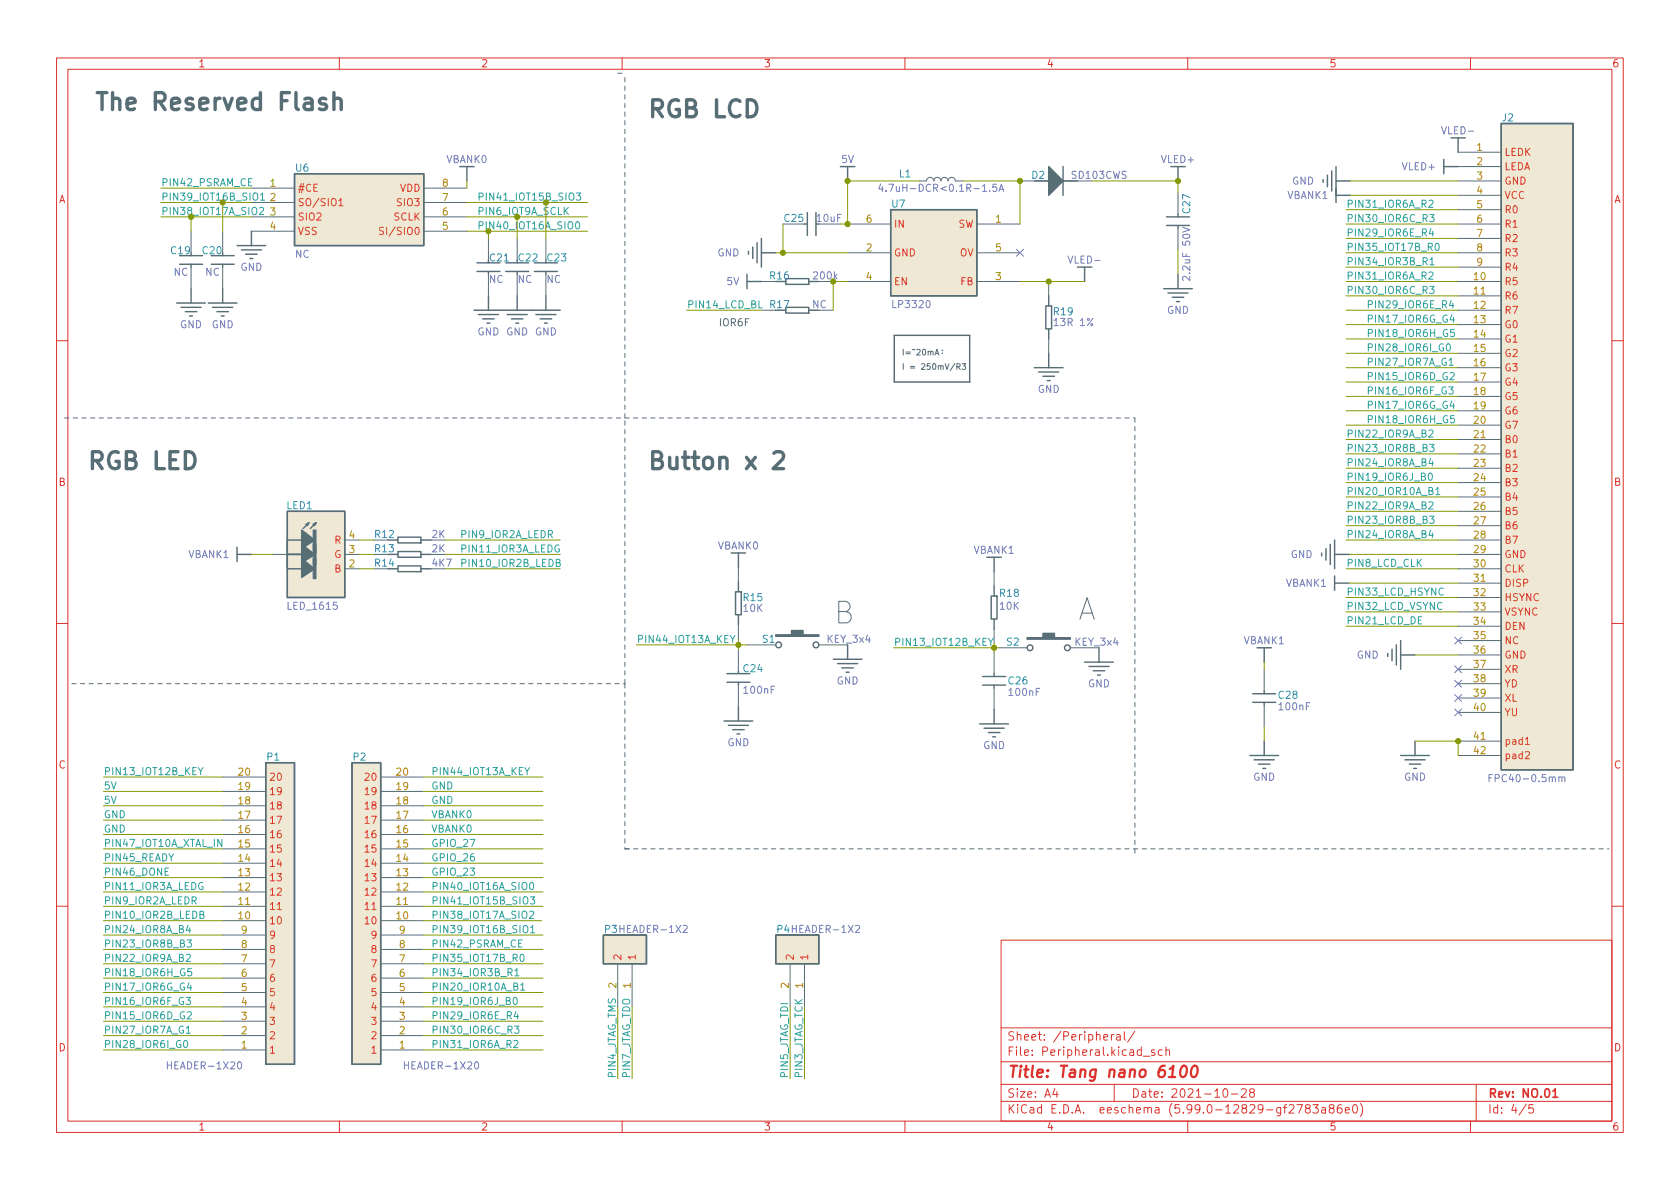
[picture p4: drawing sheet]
<svg xmlns="http://www.w3.org/2000/svg" width="297mm" height="210mm" viewBox="0 0 297 210" stroke-linecap="round" stroke-linejoin="round" font-family="sans-serif">
<g fill="none" stroke="#dc322f" stroke-width=".18">
<path d="M10 10.2h277v190.1h-277zM12 12.2h273v186.1h-273zM60 10.2v2M110 10.2v2M160 10.2v2M210 10.2v2M260 10.2v2M10 60.2h2M285 60.2h2M10 110.2h2M285 110.2h2M10 160.2h2"/>
<path d="M177 166.3h108v32h-108zM285 160.2h2M60 198.3v2M110 198.3v2M160 198.3v2M177 194.8h108M177 191.8h108M177 187.8h108M177 181.8h108M186.5 192.5l-.4 1h1M186.9 193v1M196.5 182.9v1"/>
<path d="M196.9 182.9l-.3 .1-.1 .2M197 191.8v3M197.4 183h.6l.1 .9M198.1 183.3l-.5 .1a.29 .29 0 0 0-.2 .2 .29 .29 0 0 0 .2 .3h.5M198.8 182.4v1.3l.2 .2M200.6 182.4l-1.2 1.9M202.1 186.8h1.2M204.1 185.7l-.3-.1-.2 .2v.3l.5 .1v.4h-.5M205.5 185.7l-.4-.1-.3 .3v.4l.1 .3h.6M206.1 185.8l.3-.2 .3 .1 .1 .9M206.1 185.1v1.5M210 198.3v2"/>
<path d="M216.4 192.6l.2-.1a.81 .81 0 0 1 .6 .7 .81 .81 0 0 1-.3 .8h-.2a.81 .81 0 0 1-.6-.6 .81 .81 0 0 1 .3-.8zM217.7 193.5h1.2M219.5 192.7l.6-.2 .2 .2 .1 .3-1 1h1M221.2 193.2l-.3-.3 .1-.2 .2-.2 .4 .1 .2 .2-.1 .2-.6 .2-.2 .3 .1 .4 .2 .1h.4l.2-.3-.1-.4-.2-.1M229.3 195.3h1l-.7 1.5M231.1 196l-.3-.3 .1-.2 .2-.2 .4 .1 .1 .2v.2l-.7 .2-.1 .3v.2l.3 .3h.3l.2-.3v-.4l-.2-.1M232.1 195.3h1l-.5 .6 .4 .1v.7l-.2 .1h-.4l-.3-.1M233.7 195.9h.6l.1 .9M234.4 196.2l-.5 .1a.29 .29 0 0 0-.3 .2 .29 .29 0 0 0 .3 .3h.5M235.3 196l-.3-.3 .1-.2 .2-.2 .4 .1 .2 .2-.1 .2-.7 .2-.1 .3v.2l.3 .3h.3l.3-.3v-.2l-.3-.3M237.1 195.3a.59 .59 0 0 0-.7 .7v.5l.2 .3h.4l.2-.1 .1-.5-.2-.2-.4-.1-.3 .3M237.9 196.3l.7-.1-.1-.3-.4-.1-.2 .2v.8h.6"/>
<path d="M239.4 195.4l.1-.1a.81 .81 0 0 1 .6 .7 .81 .81 0 0 1-.3 .8h-.2a.81 .81 0 0 1-.5-.6 .81 .81 0 0 1 .3-.8zM240.5 195.1a1.72 1.72 0 0 1 0 2.3M260 198.3v2M261 191.8v6.5M269.9 195.3l-1.3 1.9M271.1 195.3h-.7l-.1 .7 .2-.1 .5 .1 .2 .2-.1 .5-.2 .1-.6-.1"/>
</g>
<path d="M274.6 193l.4-.5v1.5M274.6 194h.8" fill="none" stroke="#dc322f" stroke-width=".3"/>
<path d="M206.7 190.5h1.1M209 188.7a.46 .46 0 0 1 .5-.2 .46 .46 0 0 1 .3 .3 1.15 1.15 0 0 1-.8 1.7l-.1-.1a1.54 1.54 0 0 1 .1-1.7zM210.9 188.7a.46 .46 0 0 1 .5-.2 .46 .46 0 0 1 .3 .3 1.15 1.15 0 0 1-.8 1.7l-.1-.1a1.54 1.54 0 0 1 .1-1.7z" fill="none" stroke="#dc322f" stroke-width=".4"/>
<g fill="none" stroke="#586e75" stroke-width=".25">
<path d="M52.1 30.7h22.8v12.7h-22.8zM82.5 29.5v2.5M142.2 39.6h.5M142.7 37.6v4.1M144.3 37.6v4.1M149.9 29.5v2.5M157.5 37.1h15.2v15.2h-15.2zM182.9 32h2.5M188 32h2.5M188 29.5v5M206.2 38.3h4.1M206.2 39.9h4.1"/>
<path d="M207 29.5h2.5M208.3 29.5v2.5M208.3 37.8v.5M208.3 39.9v.5M233.9 31.7v.6M234.7 31v2M235.5 30.2v3.6M236.2 29.5v6.3M236.2 34.5h2.6M236.2 32h2.6M255.3 29.5h2.5M255.3 28.2v2.5"/>
<path d="M256.5 24.4h2.6M257.8 24.4v2.5M265.4 21.8h12.7v114.3h-12.7zM31.2 53.6h5.1M31.7 45.2h4.1M31.7 46.7h4.1M32 54.4h3.6M32.8 55.1h2M33.5 55.9h.5M33.8 46.7v.5M33.8 51v2.6M36.8 53.6h5.1"/>
<path d="M37.3 45.2h4.1M37.3 46.7h4.1M37.6 54.4h3.5M38.4 55.1h2M39.1 55.9h.5M39.4 46.7v.5M39.4 51v2.6M41.9 43.4h5.1M42.7 44.2h3.5M43.4 45h2.1M44.2 45.7h.5M44.4 40.9v2.5"/>
<path d="M83.8 54.9h15.3M84.3 46.5h4.1M84.3 48h4.1M84.6 55.6h3.5M85.3 56.4h2.1M86.1 57.1h.5M86.4 48v.5M86.4 52.3v2.6M89.4 46.5h4.1M89.4 48h4.1M89.7 55.6h3.5M90.4 56.4h2.1"/>
<path d="M91.2 57.1h.5M91.4 48v.5M91.4 52.3v2.6M94.5 46.5h4.1M94.5 48h4.1M94.7 55.6h3.6M95.5 56.4h2M96.3 57.1h.5M96.5 48v.5M96.5 52.3v2.6M132.1 49.8h2.5M132.1 48.5v2.5"/>
<path d="M132.3 44.4v.6M133.1 43.7v2M133.9 42.9v3.6M134.6 42.2v5M134.6 44.7h2.6M138.9 49.3h4.1v1h-4.1zM138.9 54.4h4.1v1h-4.1zM143 49.8h1.8M143 54.9h1.8M158.1 59.3h13.3v8.3h-13.3zM184.9 54.1h1v4.1h-1zM185.4 52.3v1.8"/>
<path d="M185.4 58.2v1.7M190.5 47.2h2.5M191.8 47.2v2.6M205.7 51h5.1M206.5 51.8h3.6M207.3 52.6h2M208 53.3h.5M208.3 48.5v2.5M182.9 65h5.1M183.6 65.8h3.6M184.4 66.5h2M185.2 67.3h.5"/>
<path d="M185.4 62.5v2.5M41.9 98h2.5M41.9 96.8v2.5M50.8 90.4h10.2v15.3h-10.2zM53.3 95.5h-2.5v2.5h2.5h-2.5v2.6h2.5M54.1 97.8l.5-.3-.2 .5zM54.1 92.7l.5-.2-.2 .5zM54.6 97.5l-1 1M54.6 92.5l-1 1M55.4 97.8l.5-.3-.3 .5zM55.4 92.7l.5-.2-.3 .5zM55.9 97.5l-1 1"/>
<path d="M55.9 92.5l-1 1M68.6 95.5h1.8M68.6 98h1.8M70.4 95h4v1h-4zM70.4 97.5h4v1h-4zM74.4 95.5h1.8M74.4 98h1.8M130.6 97.8v2.5M174.5 98.5h2.5M175.8 98.5v2.6M233.7 97.8v.5M234.4 97v2.1"/>
<path d="M235.2 96.3v3.5M236 98h2.5M236 95.5v5.1M68.6 100.6h1.8M70.4 100.1h4v1h-4zM74.4 100.6h1.8M128.5 119.1h4.1M130 104.6h1.1v4.1h-1.1zM130.6 102.9v1.7M130.6 108.7v1.8M130.6 118.6v.5M147.3 116.6h5.1"/>
<path d="M148.1 117.3h3.5M148.8 118.1h2.1M149.6 118.9h.5M149.9 114v2.6M173.7 119.6h4.1M175.3 105.4h1v4.1h-1zM175.8 103.6v1.8M175.8 109.5v1.7M175.8 119.1v.5M191.8 117.1h5M192.5 117.9h3.6M193.3 118.6h2"/>
<path d="M194.1 119.4h.5M194.3 114.5v2.6M222.2 114.5h2.6M223.5 114.5v2.6M236 101.8v2.6M236 103.1h2.5M245.4 115.6v.5M246.1 114.8v2M246.9 114v3.6M247.6 113.3v5.1M247.6 115.8h2.6M47 134.9h5.1v53.3h-5.1z"/>
<path d="M62.2 134.9h5.1v53.3h-5.1zM128 127.5h5.1M128.5 120.6h4.1M128.8 128.3h3.5M129.5 129h2.1M130.3 129.8h.5M130.6 120.6v.6M130.6 125v2.5M173.2 128h5.1M173.7 121.2h4.1M174 128.8h3.5M174.8 129.5h2"/>
<path d="M175.5 130.3h.5M175.8 121.2v.5M175.8 125.5v2.5M221 133.6h5.1M221.5 122.7h4.1M221.5 124.2h4.1M221.7 134.4h3.6M222.5 135.1h2M223.3 135.9h.5M223.5 122.2v.5M223.5 124.2v.5M223.5 131.1v2.5"/>
<path d="M247.6 133.6h5.1M248.4 134.4h3.6M249.2 135.1h2M249.9 135.9h.5M250.2 131.1v2.5M106.7 165.3h7.6v5.1h-7.6zM137.2 165.3h7.6v5.1h-7.6z"/>
<circle cx="137.7" cy="114" r=".51"/>
<circle cx="144.3" cy="114" r=".51"/>
<circle cx="182.1" cy="114.5" r=".51"/>
<circle cx="188.7" cy="114.5" r=".51"/>
</g>
<g fill="none" stroke="#586e75" stroke-width=".18">
<path d="M44.4 33.3h7.7M44.4 35.8h7.7M44.4 38.3h7.7M74.9 33.3h7.6M74.9 35.8h7.6M74.9 38.3h7.6M138.4 39.6h3.8M144.8 39.6h3.8M149.9 39.6h7.6M163.8 32a.64 .64 0 0 1 .7-.6 .64 .64 0 0 1 .6 .6 .64 .64 0 0 1 .6-.6 .64 .64 0 0 1 .7 .6 .64 .64 0 0 1 .6-.6 .64 .64 0 0 1 .6 .6 .64 .64 0 0 1 .7-.6 .64 .64 0 0 1 .6 .6M172.7 39.6h7.6M180.3 32h5.1"/>
<path d="M188 32h5M208.3 34v3.8M257.8 32h7.6M257.8 39.6h7.6M257.8 26.9h7.6M257.8 29.5h7.6M257.8 34.5h7.6M257.8 37.1h7.6M33.8 40.9v3.8M33.8 47.2v3.8M39.4 40.9v3.8M39.4 47.2v3.8"/>
<path d="M44.4 40.9h7.7M74.9 40.9h7.6M86.4 42.2v3.8M86.4 48.5v3.8M91.4 42.2v3.8M91.4 48.5v3.8M96.5 42.2v3.8M96.5 48.5v3.8M134.6 49.8h2.6M134.6 54.9h2.6M144.8 54.9h2.5M149.9 49.8h7.6"/>
<path d="M149.9 44.7h7.6M172.7 49.8h7.6M172.7 44.7h7.6M185.4 49.8v2.5M185.4 59.9v2.6M208.3 40.4v3.8M257.8 49.8h7.6M257.8 44.7h7.6M257.8 54.9h7.6M257.8 52.3h7.6M257.8 57.4h7.6M257.8 59.9h7.6"/>
<path d="M257.8 42.2h7.6M257.8 47.2h7.6M159.7 61.8v1M160.2 62.3h.8M160.2 62.5h.8M161.8 61.8l-.5 .1M162.1 61.9l.4-.1 .2 .3-.6 .7h.6M163.2 61.9l.1-.1a.54 .54 0 0 1 .4 .5 .54 .54 0 0 1-.4 .5l-.2-.4zM164.1 62.2h.4v.6M164.1 62.1v.7M164.5 62.3l.2-.2 .2 .1 .1 .6M165.3 62.8l.4-1 .3 1"/>
<path d="M165.4 62.5h.5M166.6 62.4v.1M166.6 61.9v.1M168.8 64.3l-.8 1.3M169.2 64.8h.5v-.4l-.5-.1v1M169.4 64.8l.4 .5M170.1 64.3h.6l-.3 .4 .3 .1v.4l-.2 .1-.4-.1M257.8 62.5h7.6M257.8 65h7.6M257.8 67.6h7.6M257.8 70.1h7.6M257.8 72.6h7.6"/>
<path d="M257.8 75.2h7.6M257.8 77.7h7.6M48.3 98h2.5M61 98h2.5M61 95.5h2.5M257.8 98h7.6M257.8 95.5h7.6M257.8 80.3h7.6M257.8 82.8h7.6M257.8 85.3h7.6M257.8 87.9h7.6M257.8 90.4h7.6"/>
<path d="M257.8 93h7.6M61 100.6h2.5M130.6 100.3v2.6M130.6 110.5v2.5M130.6 114.8v3.8M132.1 114h5.1M144.8 114h5.1M175.8 101.1v2.5M175.8 111.2v2.6M175.8 115.3v3.8M176.5 114.5h5.1M189.2 114.5h5.1"/>
<path d="M223.5 118.4v3.8M257.8 100.6h7.6M257.8 103.1h7.6M257.8 105.7h7.6M257.8 108.2h7.6M257.8 110.7h7.6M257.8 113.3h7.6M257.8 115.8h7.6M257.8 118.4h7.6M39.4 139.9h7.6M39.4 137.4h7.6M67.3 139.9h7.6"/>
<path d="M67.3 137.4h7.6M130.6 121.2v3.8M175.8 121.7v3.8M223.5 124.7v3.8M257.8 120.9h7.6M257.8 123.4h7.6M257.8 126h7.6M257.8 131.1h7.6M257.8 133.6h7.6M39.4 157.7h7.6M39.4 155.2h7.6M39.4 152.6h7.6"/>
<path d="M39.4 150.1h7.6M39.4 147.6h7.6M39.4 145h7.6M39.4 142.5h7.6M67.3 157.7h7.6M67.3 155.2h7.6M67.3 152.6h7.6M67.3 150.1h7.6M67.3 147.6h7.6M67.3 145h7.6M67.3 142.5h7.6M39.4 162.8h7.6"/>
<path d="M39.4 160.3h7.6M39.4 178h7.6M39.4 175.5h7.6M39.4 173h7.6M39.4 170.4h7.6M39.4 167.9h7.6M39.4 165.3h7.6M67.3 162.8h7.6M67.3 160.3h7.6M67.3 178h7.6M67.3 175.5h7.6M67.3 173h7.6"/>
<path d="M67.3 170.4h7.6M67.3 167.9h7.6M67.3 165.3h7.6M109.2 170.4v7.6M111.8 170.4v7.6M139.7 170.4v7.6M142.2 170.4v7.6M39.4 185.7h7.6M39.4 183.1h7.6M39.4 180.6h7.6M67.3 185.7h7.6M67.3 183.1h7.6"/>
<path d="M67.3 180.6h7.6"/>
</g>
<g fill="#586e75" stroke="#586e75" stroke-width=".25">
<path d="M137.2 112.3h2.8v-.8h2v.8h2.8v.2h-7.6z"/>
<path d="M53.3 98.8l2.3 1.8-2.3 1.5z"/>
<path d="M53.3 96.3l2.3 1.7-2.3 1.6z"/>
<path d="M53.3 93.7l2.3 1.8-2.3 1.5z"/>
<path d="M181.6 112.8h2.8v-.8h2v.8h2.8v.2h-7.6z"/>
<path d="M185.4 29.5l2.6 2.5-2.6 2.5z"/>
</g>
<g fill="#eee8d5" stroke="#eee8d5" stroke-width=".18">
<path d="M137.2 165.3h7.6v5.1h-7.6z"/>
<path d="M52.1 30.7h22.8v12.7h-22.8z"/>
<path d="M50.8 90.4h10.2v15.3h-10.2z"/>
<path d="M47 134.9h5.1v53.3h-5.1z"/>
<path d="M106.7 165.3h7.6v5.1h-7.6z"/>
<path d="M157.5 37.1h15.2v15.2h-15.2z"/>
<path d="M62.2 134.9h5.1v53.3h-5.1z"/>
<path d="M265.4 21.8h12.7v114.3h-12.7z"/>
</g>
<path d="M59.9 35.5l.4-.4v1.3M59.9 36.4h.7M67.8 40.3l-.5-.1-.2 .2 .1 .3 .6 .3v.3l-.2 .2-.5-.1M269.7 133l.5-.1 .2 .4-.8 .9h.8M269.7 131.6h.7M49 160.8h.8" fill="none" stroke="#cb4b16" stroke-width=".18"/>
<g fill="#586e75" stroke="#586e75" stroke-width=".18">
<path d="M55.4 98.8h.5v3.6h-.5z"/>
<path d="M55.4 96.3h.5v3.5h-.5z"/>
<path d="M55.4 93.7h.5v3.6h-.5z"/>
</g>
<g fill="none" stroke="#6c71c4" stroke-width=".18">
<path d="M155.7 32.5l-.3 .9h.8M156 33v.8M156.7 33.7v.1M176.2 32.6h-.6l-.1 .6 .2-.1h.4l.2 .2-.1 .4-.2 .1-.5-.1M176.6 33.8l.4-1.2 .5 1.2M176.7 33.5h.6M179.7 44.1l1.2 1.2M180.9 44.1l-1.2 1.2M209.1 40.2l1.3 .4-1.3 .5M257.2 117.7l1.2 1.3M257.2 112.7l1.2 1.2M258.4 117.7l-1.2 1.3"/>
<path d="M258.4 112.7l-1.2 1.2M257.2 120.3l1.2 1.2M257.2 122.8l1.2 1.2M257.2 125.4l1.2 1.2M258.4 120.3l-1.2 1.2M258.4 122.8l-1.2 1.2M258.4 125.4l-1.2 1.2M263.3 137.6h.4M263.9 137h-.6v1.2M275.6 137.5l.2-.1h.3l.1 .8M276.2 137.6l.1-.2h.3l.1 .8M42.1 187.9l.2-.1a.68 .68 0 0 1 .4 .6 .68 .68 0 0 1-.4 .6l-.2-.1-.1-.4z"/>
<path d="M84 187.9l.2-.1a.68 .68 0 0 1 .4 .6 .68 .68 0 0 1-.4 .6l-.2-.1-.1-.4z"/>
</g>
<g fill="none" stroke="#2aa198" stroke-width=".18">
<path d="M44.6 31.6h-.7v1.3h.7M45.9 36.8l.5-.1 .2 .3-.8 .9h.8M46.1 34.5l.3-.4v1.3M46.1 35.4h.7M101.9 34.1h.8l-.5 .5 .4 .1v.6l-.2 .1-.5-.1M101.9 39.3l.2-.1a.68 .68 0 0 1 .4 .6 .68 .68 0 0 1-.4 .7l-.2-.1-.1-.4zM252.6 35.5l.5-.1 .3 .4-.8 .9h.8M252.8 37.9h.8l-.5 .5 .4 .1v.6l-.2 .1-.5-.1M134.2 53.2v1.2h.6M252.6 48.2l.5-.1 .3 .4-.8 .9h.8M252.8 50.6h.8l-.5 .5 .4 .1v.6l-.2 .1-.5-.1M252.8 45.9l.4-.3v1.2"/>
<path d="M252.8 46.8h.8M253 40.4l-.3 .9h.8M253.3 40.9v.8M253.9 43.1l.1-.1a.68 .68 0 0 1 .5 .7 .68 .68 0 0 1-.5 .6l-.1-.1-.2-.4zM256.6 53.1l-.3 .9h.8M256.7 55.7l-.3 .9h.8M256.9 53.6v.8M257 56.1v.9M257.1 58.3h-.6l-.1 .6 .2-.2 .5 .1 .1 .2-.1 .4-.2 .1-.5-.1M252.6 76.2l.5-.2 .3 .4-.8 .9h.8M252.8 78.6h.8l-.5 .5 .4 .1v.5l-.2 .1-.5-.1M255.8 60.9l.2-.1a.68 .68 0 0 1 .5 .6 .68 .68 0 0 1-.5 .7l-.2-.2-.1-.3z"/>
<path d="M256.1 68.4h.8l-.4 .5 .4 .1v.6l-.2 .1-.6-.1M256.2 63.7l.4-.4v1.3M256.2 64.6h.7M256.4 66l.5-.1 .2 .3-.8 .9h.8M256.7 70.9l-.3 .9h.8M257 71.4v.8M257.1 73.5h-.6l-.1 .6 .2-.1h.5l.1 .2-.1 .4-.2 .2-.5-.2M98.4 99.5l.5-.1 .1-.1v-.3l-.6-.1v1.3h.4l.2-.2 .1-.3-.3-.2M98.8 96.4a.59 .59 0 0 0-.7 .6 .59 .59 0 0 0 .7 .6l.1-.5h-.2M252.6 88.9l.5-.2 .3 .4-.8 .9h.8M252.7 83.7h.1a.68 .68 0 0 1 .5 .6 .68 .68 0 0 1-.5 .6 .84 .84 0 0 1-.1-1.2zM252.8 91.3h.8l-.5 .5 .4 .1v.5l-.2 .1-.5-.1"/>
<path d="M253 81.1l-.4 .9h.8M253 93.8l-.4 .9h.8M253.3 81.5v.9M253.3 94.2v.9M253.9 86.6l.3-.4v1.3M253.9 87.5h.7M129.1 112.4l.4 .6 .5-.6M174.8 112.9l.4 .6 .4-.6M175.2 113.5v.6M251.4 109.1h-.6v1.2h.6M255.2 104.1a.6 .6 0 0 0-.8 .4 .6 .6 0 0 0 .5 .7l.3-.1M35.1 135.7l.4 .7 .4-.7"/>
<path d="M35.5 136.4v.6M92.8 135.7l.4 .7 .4-.7M29.8 153.5h-.6v1.3h.6M35.8 156.1a.59 .59 0 0 0-.7 .6 .59 .59 0 0 0 .7 .6l.1-.5h-.2M39.2 148.4v1.3l-.7-1.3v1.3M93.8 158.6h.7l-.4 .5 .4 .1v.5l-.2 .2-.5-.2M93.8 156.2l.1-.2a.68 .68 0 0 1 .5 .7 .68 .68 0 0 1-.5 .6l-.1-.1-.2-.4zM32.9 176.4h.8l-.5 .5 .4 .1v.5l-.2 .1-.5-.1M32.9 168.9l.5-.2 .3 .4-.8 .9h.8M33.1 166.2h.7l-.4 .5 .4 .1v.6l-.2 .1-.5-.1M33.1 179l.5-.1 .2 .4-.7 .9h.7M33.2 163.6l-.3 .9h.8"/>
<path d="M33.4 173.8l-.3 .9h.8M33.5 164.1v.8M33.7 174.3v.8M33.8 171.3h-.6v.6l.2-.1h.4l.1 .2-.1 .4-.1 .2-.5-.2M35.4 161.7h.5l.1-.2v-.3l-.6-.1v1.3h.4l.2-.1 .1-.3-.3-.3M90.9 176.4h.1a.68 .68 0 0 1 .5 .6 .68 .68 0 0 1-.5 .6 .84 .84 0 0 1-.1-1.2zM91 171.7l.4-.4v1.3M91 172.6h.8M91.2 178.8l-.3 1h.8M91.5 179.3v.9M92.1 168.9l.1-.2a.68 .68 0 0 1 .5 .7 .68 .68 0 0 1-.5 .6l-.1-.1-.2-.4zM92.1 174.2l.3-.4v1.3"/>
<path d="M92.1 175.1h.7M92.3 166.2h-.6v1.3h.6M93.6 161.2l.5-.1 .3 .4-.8 .9h.8M93.8 164l.4-.3v1.2M93.8 164.9h.7M32.6 184h.2a.68 .68 0 0 1 .4 .6 .68 .68 0 0 1-.4 .7 .84 .84 0 0 1-.2-1.3zM32.9 181.8l.4-.4v1.3M32.9 182.7h.8M90.9 184.1l.4-.1 .3 .4-.8 .9h.8M91 181.4h.8l-.5 .5 .4 .2v.5l-.2 .1-.5-.1"/>
</g>
<path d="M57.6 17.5l-.7-.1-.3 .1-.1 .3 .1 .4 1 .3 .2 .3-.2 .4-.3 .2h-.5l-.3-.2M59 17.7a.75 .75 0 0 1 1.3 .1v1.6M59 16.4v3M136.8 80.2l.5-.3h.7a.81 .81 0 0 1 .4 1.3l-1.7 1.7h1.8" fill="none" stroke="#586e75" stroke-width=".6"/>
<path d="M109.2 12.9h1.3M11.4 73.9h99.1M110.5 73.9h90.2M110.5 73.9v-61M200.7 73.9v77.5M12.7 120.9h97.8M110.5 120.9v29.2M110.5 120.9v-47M110.5 150.1h174M110.5 150.1h1.3" fill="none" stroke="#586e75" stroke-width=".18" stroke-dasharray=".8 .8"/>
<g fill="none" stroke="#859900" stroke-width=".18">
<path d="M28.4 38.3h16M28.4 35.8h16M28.4 33.3h16M33.8 38.3v2.6M39.4 35.8v5.1M82.5 38.3h21.4M82.5 35.8h21.4M82.5 32v1.3M91.4 38.3v3.9M96.5 35.8v6.4M138.4 39.6v5.1M162.6 32h-12.7v7.6h-1.3"/>
<path d="M170.2 32h10.1v7.6M193 32h15.3v2M238 39.6h19.8M238 37.1h19.8M238.8 32h19M238.8 34.5h19M82.5 40.9h21.4M86.4 40.9v1.3M121.4 54.9h13.2M137.2 44.7h12.7M149.9 49.8h-2.6v5.1M180.3 49.8h11.5"/>
<path d="M208.3 44.2v4.3M238 44.7h19.8M238 49.8h19.8M238 42.2h19.8M238 47.2h19.8M238 59.9h19.8M238 52.3h19.8M238 57.4h19.8M238 54.9h19.8M238 62.5h19.8M238 65h19.8M238 67.6h19.8"/>
<path d="M238 70.1h19.8M238 75.2h19.8M238 77.7h19.8M238 72.6h19.8M44.4 98h3.9M63.5 95.5h2.5M63.5 98h2.5M78.7 95.5h20.4M78.7 98h20.4M238 95.5h19.8M238 80.3h19.8M238 82.8h19.8"/>
<path d="M238 87.9h19.8M238 90.4h19.8M238 93h19.8M238 85.3h19.8M238.5 98h19.3M63.5 100.6h2.5M78.7 100.6h20.4M112.5 114h19.6M130.6 113v1.8M158 114.5h18.5M175.8 113.8v1.5M223.5 117.1v1.3"/>
<path d="M238 100.6h19.8M238 105.7h19.8M238 108.2h19.8M238 110.7h19.8M238.5 103.1h19.3M250.2 115.8h7.6M18.3 137.4h21.1M18.3 139.9h21.1M74.9 137.4h21.1M74.9 139.9h21.1M223.5 128.5v2.6M250.2 131.1h7.6v2.5"/>
<path d="M18.3 142.5h21.1M18.3 150.1h21.1M18.3 145h21.1M18.3 147.6h21.1M18.3 157.7h21.1M18.3 155.2h21.1M18.3 152.6h21.1M74.9 142.5h21.1M74.9 150.1h21.1M74.9 145h21.1M74.9 147.6h21.1M74.9 157.7h21.1"/>
<path d="M74.9 155.2h21.1M74.9 152.6h21.1M18.3 173h21.1M18.3 178h21.1M18.3 167.9h21.1M18.3 165.3h21.1M18.3 162.8h21.1M18.3 160.3h21.1M18.3 175.5h21.1M18.3 170.4h21.1M74.9 173h21.1M74.9 178h21.1"/>
<path d="M74.9 167.9h21.1M74.9 165.3h21.1M74.9 162.8h20.9M74.9 160.3h21.1M74.9 175.5h21.1M74.9 170.4h21.1M109.2 178v12.7M111.8 178v12.7M139.7 178v12.7M142.2 178v12.7M18.3 180.6h21.1M18.3 183.1h21.1"/>
<path d="M18.3 185.7h21.1M74.9 180.6h21.1M74.9 183.1h21.1M74.9 185.7h21.1"/>
</g>
<g fill="#859900" stroke="#859900" stroke-width=".18">
<circle cx="130.6" cy="114" r=".46"/>
<circle cx="147.3" cy="49.8" r=".46"/>
<circle cx="138.4" cy="44.7" r=".46"/>
<circle cx="149.9" cy="39.6" r=".46"/>
<circle cx="149.9" cy="32" r=".46"/>
<circle cx="180.3" cy="32" r=".46"/>
<circle cx="208.3" cy="32" r=".46"/>
<circle cx="185.4" cy="49.8" r=".46"/>
<circle cx="257.8" cy="131.1" r=".46"/>
<circle cx="175.8" cy="114.5" r=".46"/>
</g>
<g font-size="5.3" fill="#586e75">
<text x="147.3" y="110.3">B</text>
<text x="190.5" y="109.7">A</text>
</g>
<g font-size="4.2" fill="#586e75">
<text x="16.5" y="19.5">The Reserved Flash</text>
<text x="114.3" y="20.8">RGB LCD</text>
<text x="15.2" y="83">RGB LED</text>
<text x="114.3" y="83">Button x 2</text>
</g>
<text font-size="2.8" fill="#dc322f" x="178" y="190.6">Title: Tang nano 6100</text>
<g font-size="2.1" fill="#dc322f">
<text x="178" y="184">Sheet: /Peripheral/</text>
<text x="178" y="186.7">File: Peripheral.kicad_sch</text>
<text x="178" y="196.9">KiCad E.D.A. eeschema (5.99.0-12829-gf2783a86e0)</text>
<text x="178" y="194.1">Size: A4</text>
<text x="200" y="194.1">Date: 2021-10-28</text>
<text x="263" y="194.1">Rev: NO.01</text>
<text x="263" y="196.9">Id: 4/5</text>
</g>
<g font-size="1.8" fill="#dc322f">
<text x="35" y="11.9">1</text>
<text x="85" y="11.9">2</text>
<text x="135" y="11.9">3</text>
<text x="185" y="11.9">4</text>
<text x="235" y="11.9">5</text>
<text x="285" y="11.9">6</text>
<text x="10.3" y="35.9">A</text>
<text x="285.3" y="35.9">A</text>
<text x="10.3" y="85.9">B</text>
<text x="285.3" y="85.9">B</text>
<text x="10.3" y="135.9">C</text>
<text x="285.3" y="135.9">C</text>
<text x="10.3" y="185.9">D</text>
<text x="285.3" y="185.9">D</text>
<text x="35" y="199.9">1</text>
<text x="85" y="199.9">2</text>
<text x="135" y="199.9">3</text>
<text x="185" y="199.9">4</text>
<text x="235" y="199.9">5</text>
<text x="285" y="199.9">6</text>
</g>
<g font-size="1.8" fill="#6c71c4">
<text x="255.2" y="23.7">VLED-</text>
<text x="78.9" y="28.8">VBANK0</text>
<text x="148.8" y="28.8">5V</text>
<text x="205.4" y="28.8">VLED+</text>
<text x="157.2" y="33.9">4.7uH-DCR&lt;0.1R-1.5A</text>
<text x="189.6" y="31.6">SD103CWS</text>
<text x="227.6" y="35.2">VBANK1</text>
<text x="228.4" y="32.6">GND</text>
<text x="248" y="30.1">VLED+</text>
<text x="144.5" y="39.2">10uF</text>
<text x="42.5" y="47.9">GND</text>
<text x="52.2" y="45.6">NC</text>
<text x="126.8" y="45.3">GND</text>
<text x="189.1" y="46.6">VLED-</text>
<text x="30.7" y="48.8">NC</text>
<text x="36.3" y="48.8">NC</text>
<text x="86.5" y="50">NC</text>
<text x="91.5" y="50">NC</text>
<text x="96.6" y="50">NC</text>
<text x="128.5" y="50.4">5V</text>
<text x="144" y="49.4">200k</text>
<text x="210.4" y="49.1" transform="rotate(-90 210.4 49.1)">2.2uF 50V</text>
<text x="31.8" y="58">GND</text>
<text x="37.4" y="58">GND</text>
<text x="84.4" y="59.3">GND GND GND</text>
<text x="143.6" y="54.5">NC</text>
<text x="158" y="54.5">LP3320</text>
<text x="186.6" y="57.6">13R 1%</text>
<text x="206.3" y="55.5">GND</text>
<text x="183.5" y="69.5">GND</text>
<text x="76.4" y="95.1">2K</text>
<text x="33.3" y="98.7">VBANK1</text>
<text x="76.4" y="97.7">2K</text>
<text x="76.5" y="100.2">4K7</text>
<text x="126.9" y="97.1">VBANK0</text>
<text x="172.1" y="97.9">VBANK1</text>
<text x="228.2" y="98.7">GND</text>
<text x="51" y="107.8">LED_1615</text>
<text x="176.8" y="107.8">10K</text>
<text x="227.4" y="103.8">VBANK1</text>
<text x="131.5" y="108.2">10K</text>
<text x="146.3" y="113.7">KEY_3x4</text>
<text x="219.9" y="113.9">VBANK1</text>
<text x="190.1" y="114.2">KEY_3x4</text>
<text x="239.9" y="116.5">GND</text>
<text x="131.6" y="122.7">100nF</text>
<text x="147.9" y="121">GND</text>
<text x="178.5" y="123.1">100nF</text>
<text x="192.3" y="121.5">GND</text>
<text x="226.3" y="125.6">100nF</text>
<text x="128.6" y="131.9">GND</text>
<text x="173.8" y="132.5">GND</text>
<text x="221.6" y="138">GND</text>
<text x="248.2" y="138">GND</text>
<text x="264.1" y="138.3">FPC40-0.5mm</text>
<text x="106.9" y="165">P3 HEADER-1X2</text>
<text x="137.4" y="165">P4 HEADER-1X2</text>
<text x="30" y="189.1">HEADER-1X20</text>
<text x="71.9" y="189.1">HEADER-1X20</text>
</g>
<g font-size="1.8" fill="#268bd2">
<text x="265.6" y="21.5">J2</text>
<text x="52.3" y="30.3">U6</text>
<text x="159" y="31.4">L1</text>
<text x="182.4" y="31.6">D2</text>
<text x="138.7" y="39.2">C25</text>
<text x="157.7" y="36.7">U7</text>
<text x="210.4" y="37.7" transform="rotate(-90 210.4 37.7)">C27</text>
<text x="30.3" y="44.9">C19</text>
<text x="35.9" y="44.9">C20</text>
<text x="86.7" y="46.2">C21</text>
<text x="91.7" y="46.2">C22</text>
<text x="96.8" y="46.2">C23</text>
<text x="136.2" y="49.4">R16</text>
<text x="136.2" y="54.5">R17</text>
<text x="186.4" y="55.7">R19</text>
<text x="50.7" y="90">LED1</text>
<text x="66.3" y="95.1">R12</text>
<text x="66.3" y="97.7">R13</text>
<text x="66.3" y="100.2">R14</text>
<text x="131.5" y="106.3">R15</text>
<text x="176.8" y="105.5">R18</text>
<text x="134.8" y="113.7">S1</text>
<text x="131.5" y="118.9">C24</text>
<text x="178" y="114.2">S2</text>
<text x="178.4" y="121">C26</text>
<text x="226.1" y="123.6">C28</text>
<text x="47.2" y="134.5">P1</text>
<text x="62.5" y="134.5">P2</text>
</g>
<g font-size="1.8" fill="#b58900">
<text x="261.1" y="26.7">1</text>
<text x="261.1" y="29.2">2</text>
<text x="47.8" y="33">1</text>
<text x="47.8" y="35.6">2</text>
<text x="78.2" y="35.6">7</text>
<text x="78.2" y="33">8</text>
<text x="261.1" y="31.7">3</text>
<text x="261.1" y="34.3">4</text>
<text x="47.8" y="38.1">3</text>
<text x="47.8" y="40.6">4</text>
<text x="78.2" y="40.6">5</text>
<text x="78.2" y="38.1">6</text>
<text x="153.2" y="39.4">6</text>
<text x="176" y="39.4">1</text>
<text x="261.1" y="36.8">5</text>
<text x="261.1" y="39.4">6</text>
<text x="261.1" y="41.9">7</text>
<text x="153.2" y="44.4">2</text>
<text x="176" y="44.4">5</text>
<text x="261.1" y="44.4">8</text>
<text x="261.1" y="47">9</text>
<text x="153.2" y="49.5">4</text>
<text x="176" y="49.5">3</text>
<text x="260.6" y="49.5">10</text>
<text x="260.6" y="52.1">11</text>
<text x="260.6" y="54.6">12</text>
<text x="260.6" y="57.1">13</text>
<text x="260.6" y="59.7">14</text>
<text x="260.6" y="62.2">15</text>
<text x="260.6" y="64.8">16</text>
<text x="260.6" y="67.3">17</text>
<text x="260.6" y="69.8">18</text>
<text x="260.6" y="72.4">19</text>
<text x="260.6" y="74.9">20</text>
<text x="260.6" y="77.5">21</text>
<text x="260.6" y="80">22</text>
<text x="260.6" y="82.5">23</text>
<text x="260.6" y="85.1">24</text>
<text x="260.6" y="87.6">25</text>
<text x="61.7" y="95.2">4</text>
<text x="260.6" y="90.2">26</text>
<text x="260.6" y="92.7">27</text>
<text x="260.6" y="95.2">28</text>
<text x="61.7" y="100.3">2</text>
<text x="61.7" y="97.8">3</text>
<text x="260.6" y="97.8">29</text>
<text x="260.6" y="100.3">30</text>
<text x="260.6" y="102.9">31</text>
<text x="260.6" y="105.4">32</text>
<text x="260.6" y="107.9">33</text>
<text x="260.6" y="110.5">34</text>
<text x="260.6" y="113">35</text>
<text x="260.6" y="115.6">36</text>
<text x="260.6" y="118.1">37</text>
<text x="260.6" y="120.6">38</text>
<text x="260.6" y="123.2">39</text>
<text x="260.6" y="125.7">40</text>
<text x="260.6" y="130.8">41</text>
<text x="42.2" y="137.2">20</text>
<text x="70.1" y="137.2">20</text>
<text x="260.6" y="133.3">42</text>
<text x="42.2" y="142.2">18</text>
<text x="42.2" y="139.7">19</text>
<text x="70.1" y="142.2">18</text>
<text x="70.1" y="139.7">19</text>
<text x="42.2" y="149.9">15</text>
<text x="42.2" y="147.3">16</text>
<text x="42.2" y="144.8">17</text>
<text x="70.1" y="149.9">15</text>
<text x="70.1" y="147.3">16</text>
<text x="70.1" y="144.8">17</text>
<text x="42.2" y="154.9">13</text>
<text x="42.2" y="152.4">14</text>
<text x="70.1" y="154.9">13</text>
<text x="70.1" y="152.4">14</text>
<text x="42.2" y="160">11</text>
<text x="42.2" y="157.5">12</text>
<text x="70.1" y="160">11</text>
<text x="70.1" y="157.5">12</text>
<text x="42.2" y="162.6">10</text>
<text x="42.7" y="167.6">8</text>
<text x="42.7" y="165.1">9</text>
<text x="70.1" y="162.6">10</text>
<text x="70.6" y="167.6">8</text>
<text x="70.6" y="165.1">9</text>
<text x="42.7" y="172.7">6</text>
<text x="42.7" y="170.2">7</text>
<text x="70.6" y="172.7">6</text>
<text x="70.6" y="170.2">7</text>
<text x="42.7" y="177.8">4</text>
<text x="42.7" y="175.3">5</text>
<text x="70.6" y="177.8">4</text>
<text x="70.6" y="175.3">5</text>
<text x="109" y="174.7" transform="rotate(-90 109 174.7)">2</text>
<text x="111.5" y="174.7" transform="rotate(-90 111.5 174.7)">1</text>
<text x="139.4" y="174.7" transform="rotate(-90 139.4 174.7)">2</text>
<text x="142" y="174.7" transform="rotate(-90 142 174.7)">1</text>
<text x="42.7" y="185.4">1</text>
<text x="42.7" y="182.9">2</text>
<text x="42.7" y="180.3">3</text>
<text x="70.6" y="185.4">1</text>
<text x="70.6" y="182.9">2</text>
<text x="70.6" y="180.3">3</text>
</g>
<g font-size="1.8" fill="#cb4b16">
<text x="265.9" y="27.6">LEDK</text>
<text x="52.6" y="33.9">#CE</text>
<text x="70.7" y="33.9">VDD</text>
<text x="265.9" y="30.1">LEDA</text>
<text x="265.9" y="32.6">GND</text>
<text x="265.9" y="35.2">VCC</text>
<text x="52.6" y="36.4">SO/SIO1</text>
<text x="52.6" y="39">SIO2</text>
<text x="52.6" y="41.5">VSS</text>
<text x="68.2" y="41.5">SI/SIO0</text>
<text x="69.6" y="39">SCLK</text>
<text x="70.4" y="36.4">SIO3</text>
<text x="158" y="40.3">IN</text>
<text x="169.4" y="40.3">SW</text>
<text x="265.9" y="37.7">R0</text>
<text x="265.9" y="40.3">R1</text>
<text x="158" y="45.3">GND</text>
<text x="169.7" y="45.3">OV</text>
<text x="265.9" y="42.8">R2</text>
<text x="265.9" y="45.3">R3</text>
<text x="265.9" y="47.9">R4</text>
<text x="158" y="50.4">EN</text>
<text x="169.9" y="50.4">FB</text>
<text x="265.9" y="50.4">R5</text>
<text x="265.9" y="53">R6</text>
<text x="265.9" y="55.5">R7</text>
<text x="265.9" y="58">G0</text>
<text x="265.9" y="60.6">G1</text>
<text x="265.9" y="63.1">G2</text>
<text x="265.9" y="65.7">G3</text>
<text x="265.9" y="68.2">G4</text>
<text x="265.9" y="70.7">G5</text>
<text x="265.9" y="73.3">G6</text>
<text x="265.9" y="75.8">G7</text>
<text x="265.9" y="78.4">B0</text>
<text x="265.9" y="80.9">B1</text>
<text x="265.9" y="83.4">B2</text>
<text x="265.9" y="86">B3</text>
<text x="265.9" y="88.5">B4</text>
<text x="265.9" y="91.1">B5</text>
<text x="265.9" y="93.6">B6</text>
<text x="59.1" y="98.7">G</text>
<text x="59.2" y="101.2">B</text>
<text x="59.2" y="96.1">R</text>
<text x="265.9" y="96.1">B7</text>
<text x="265.9" y="98.7">GND</text>
<text x="265.9" y="101.2">CLK</text>
<text x="265.9" y="103.8">DISP</text>
<text x="265.9" y="106.3">HSYNC</text>
<text x="265.9" y="108.8">VSYNC</text>
<text x="265.9" y="111.4">DEN</text>
<text x="265.9" y="113.9">NC</text>
<text x="265.9" y="116.5">GND</text>
<text x="265.9" y="119">XR</text>
<text x="265.9" y="121.5">YD</text>
<text x="265.9" y="124.1">XL</text>
<text x="265.9" y="126.6">YU</text>
<text x="265.9" y="131.7">pad1</text>
<text x="265.9" y="134.2">pad2</text>
<text x="47.5" y="143.1">18</text>
<text x="47.5" y="140.6">19</text>
<text x="47.5" y="138">20</text>
<text x="64.8" y="143.1">18</text>
<text x="64.8" y="140.6">19</text>
<text x="64.8" y="138">20</text>
<text x="47.5" y="148.2">16</text>
<text x="47.5" y="145.7">17</text>
<text x="64.8" y="148.2">16</text>
<text x="64.8" y="145.7">17</text>
<text x="47.5" y="155.8">13</text>
<text x="47.5" y="153.3">14</text>
<text x="47.5" y="150.7">15</text>
<text x="64.8" y="155.8">13</text>
<text x="64.8" y="153.3">14</text>
<text x="64.8" y="150.7">15</text>
<text x="47.5" y="160.9">11</text>
<text x="47.5" y="158.4">12</text>
<text x="64.8" y="160.9">11</text>
<text x="64.8" y="158.4">12</text>
<text x="47.5" y="163.4">10</text>
<text x="47.5" y="166">9</text>
<text x="64.8" y="163.4">10</text>
<text x="65.8" y="166">9</text>
<text x="47.5" y="173.6">6</text>
<text x="47.5" y="171.1">7</text>
<text x="47.5" y="168.5">8</text>
<text x="65.8" y="173.6">6</text>
<text x="65.8" y="171.1">7</text>
<text x="65.8" y="168.5">8</text>
<text x="109.9" y="169.9" transform="rotate(-90 109.9 169.9)">2</text>
<text x="112.4" y="169.9" transform="rotate(-90 112.4 169.9)">1</text>
<text x="140.3" y="169.9" transform="rotate(-90 140.3 169.9)">2</text>
<text x="142.9" y="169.9" transform="rotate(-90 142.9 169.9)">1</text>
<text x="47.5" y="178.7">4</text>
<text x="47.5" y="176.1">5</text>
<text x="65.8" y="178.7">4</text>
<text x="65.8" y="176.1">5</text>
<text x="47.5" y="183.8">2</text>
<text x="47.5" y="181.2">3</text>
<text x="65.8" y="183.8">2</text>
<text x="65.8" y="181.2">3</text>
<text x="47.5" y="186.3">1</text>
<text x="65.8" y="186.3">1</text>
</g>
<g font-size="1.8" fill="#2aa198">
<text x="28.4" y="32.9">PIN42_PSRAM_CE</text>
<text x="238" y="39.3">PIN30_IOR6C_R3</text>
<text x="238" y="36.7">PIN31_IOR6A_R2</text>
<text x="238" y="41.8">PIN29_IOR6E_R4</text>
<text x="238" y="46.9">PIN34_IOR3B_R1</text>
<text x="238" y="44.3">PIN35_IOT17B_R0</text>
<text x="238" y="49.4">PIN31_IOR6A_R2</text>
<text x="238" y="52">PIN30_IOR6C_R3</text>
<text x="121.4" y="54.5">PIN14_LCD_BL</text>
<text x="241.6" y="59.6">PIN18_IOR6H_G5</text>
<text x="241.6" y="54.5">PIN29_IOR6E_R4</text>
<text x="241.6" y="57">PIN17_IOR6G_G4</text>
<text x="241.6" y="64.7">PIN27_IOR7A_G1</text>
<text x="241.6" y="62.1">PIN28_IOR6I_G0</text>
<text x="241.6" y="67.2">PIN15_IOR6D_G2</text>
<text x="241.6" y="69.7">PIN16_IOR6F_G3</text>
<text x="238" y="77.4">PIN22_IOR9A_B2</text>
<text x="241.6" y="74.8">PIN18_IOR6H_G5</text>
<text x="241.6" y="72.3">PIN17_IOR6G_G4</text>
<text x="238" y="82.4">PIN24_IOR8A_B4</text>
<text x="238" y="79.9">PIN23_IOR8B_B3</text>
<text x="238" y="85">PIN19_IOR6J_B0</text>
<text x="238" y="87.5">PIN20_IOR10A_B1</text>
<text x="81.3" y="95.1">PIN9_IOR2A_LEDR</text>
<text x="238" y="92.6">PIN23_IOR8B_B3</text>
<text x="238" y="90.1">PIN22_IOR9A_B2</text>
<text x="238" y="95.1">PIN24_IOR8A_B4</text>
<text x="81.3" y="100.2">PIN10_IOR2B_LEDB</text>
<text x="81.3" y="97.7">PIN11_IOR3A_LEDG</text>
<text x="238" y="100.2">PIN8_LCD_CLK</text>
<text x="238" y="105.3">PIN33_LCD_HSYNC</text>
<text x="238" y="107.8">PIN32_LCD_VSYNC</text>
<text x="112.5" y="113.7">PIN44_IOT13A_KEY</text>
<text x="238" y="110.4">PIN21_LCD_DE</text>
<text x="158" y="114.2">PIN13_IOT12B_KEY</text>
<text x="18.3" y="137.1">PIN13_IOT12B_KEY</text>
<text x="76.2" y="137.1">PIN44_IOT13A_KEY</text>
<text x="18.3" y="139.6">5V</text>
<text x="18.3" y="142.1">5V</text>
<text x="76.2" y="142.1">GND</text>
<text x="76.2" y="139.6">GND</text>
<text x="18.3" y="144.7">GND</text>
<text x="18.3" y="149.8">PIN47_IOT10A_XTAL_IN</text>
<text x="18.3" y="147.2">GND</text>
<text x="76.2" y="149.8">GPIO_27</text>
<text x="76.2" y="144.7">VBANK0</text>
<text x="76.2" y="147.2">VBANK0</text>
<text x="18.3" y="152.3">PIN45_READY</text>
<text x="18.3" y="154.8">PIN46_DONE</text>
<text x="76.2" y="154.8">GPIO_23</text>
<text x="76.2" y="152.3">GPIO_26</text>
<text x="18.3" y="159.9">PIN9_IOR2A_LEDR</text>
<text x="18.3" y="157.4">PIN11_IOR3A_LEDG</text>
<text x="76.2" y="159.9">PIN41_IOT15B_SIO3</text>
<text x="76.2" y="157.4">PIN40_IOT16A_SIO0</text>
<text x="18.3" y="162.5">PIN10_IOR2B_LEDB</text>
<text x="18.3" y="167.5">PIN23_IOR8B_B3</text>
<text x="18.3" y="165">PIN24_IOR8A_B4</text>
<text x="76.2" y="167.5">PIN42_PSRAM_CE</text>
<text x="76.2" y="162.5">PIN38_IOT17A_SIO2</text>
<text x="76.2" y="165">PIN39_IOT16B_SIO1</text>
<text x="18.3" y="170.1">PIN22_IOR9A_B2</text>
<text x="18.3" y="172.6">PIN18_IOR6H_G5</text>
<text x="76.2" y="170.1">PIN35_IOT17B_R0</text>
<text x="76.2" y="172.6">PIN34_IOR3B_R1</text>
<text x="18.3" y="177.7">PIN16_IOR6F_G3</text>
<text x="18.3" y="175.2">PIN17_IOR6G_G4</text>
<text x="76.2" y="177.7">PIN19_IOR6J_B0</text>
<text x="76.2" y="175.2">PIN20_IOR10A_B1</text>
<text x="18.3" y="185.3">PIN28_IOR6I_G0</text>
<text x="18.3" y="182.8">PIN27_IOR7A_G1</text>
<text x="18.3" y="180.2">PIN15_IOR6D_G2</text>
<text x="76.2" y="185.3">PIN31_IOR6A_R2</text>
<text x="76.2" y="180.2">PIN29_IOR6E_R4</text>
<text x="76.2" y="182.8">PIN30_IOR6C_R3</text>
<text x="108.9" y="190.7" transform="rotate(-90 108.9 190.7)">PIN4_JTAG_TMS</text>
<text x="111.4" y="190.7" transform="rotate(-90 111.4 190.7)">PIN7_JTAG_TDO</text>
<text x="139.4" y="190.7" transform="rotate(-90 139.4 190.7)">PIN5_JTAG_TDI</text>
<text x="141.9" y="190.7" transform="rotate(-90 141.9 190.7)">PIN3_JTAG_TCK</text>
</g>
<g font-size="1.8" fill="#859900">
<text x="28.4" y="35.5">PIN39_IOT16B_SIO1</text>
<text x="84.3" y="35.5">PIN41_IOT15B_SIO3</text>
<text x="28.4" y="38">PIN38_IOT17A_SIO2</text>
<text x="84.3" y="38">PIN6_IOT9A_SCLK</text>
<text x="84.3" y="40.5">PIN40_IOT16A_SIO0</text>
</g>
<text font-size="1.8" fill="#586e75" x="127" y="57.7">IOR6F</text>
<text font-size="1.4" fill="#586e75" x="159.4" y="65.4">I = 250mV/R3</text>
</svg>
